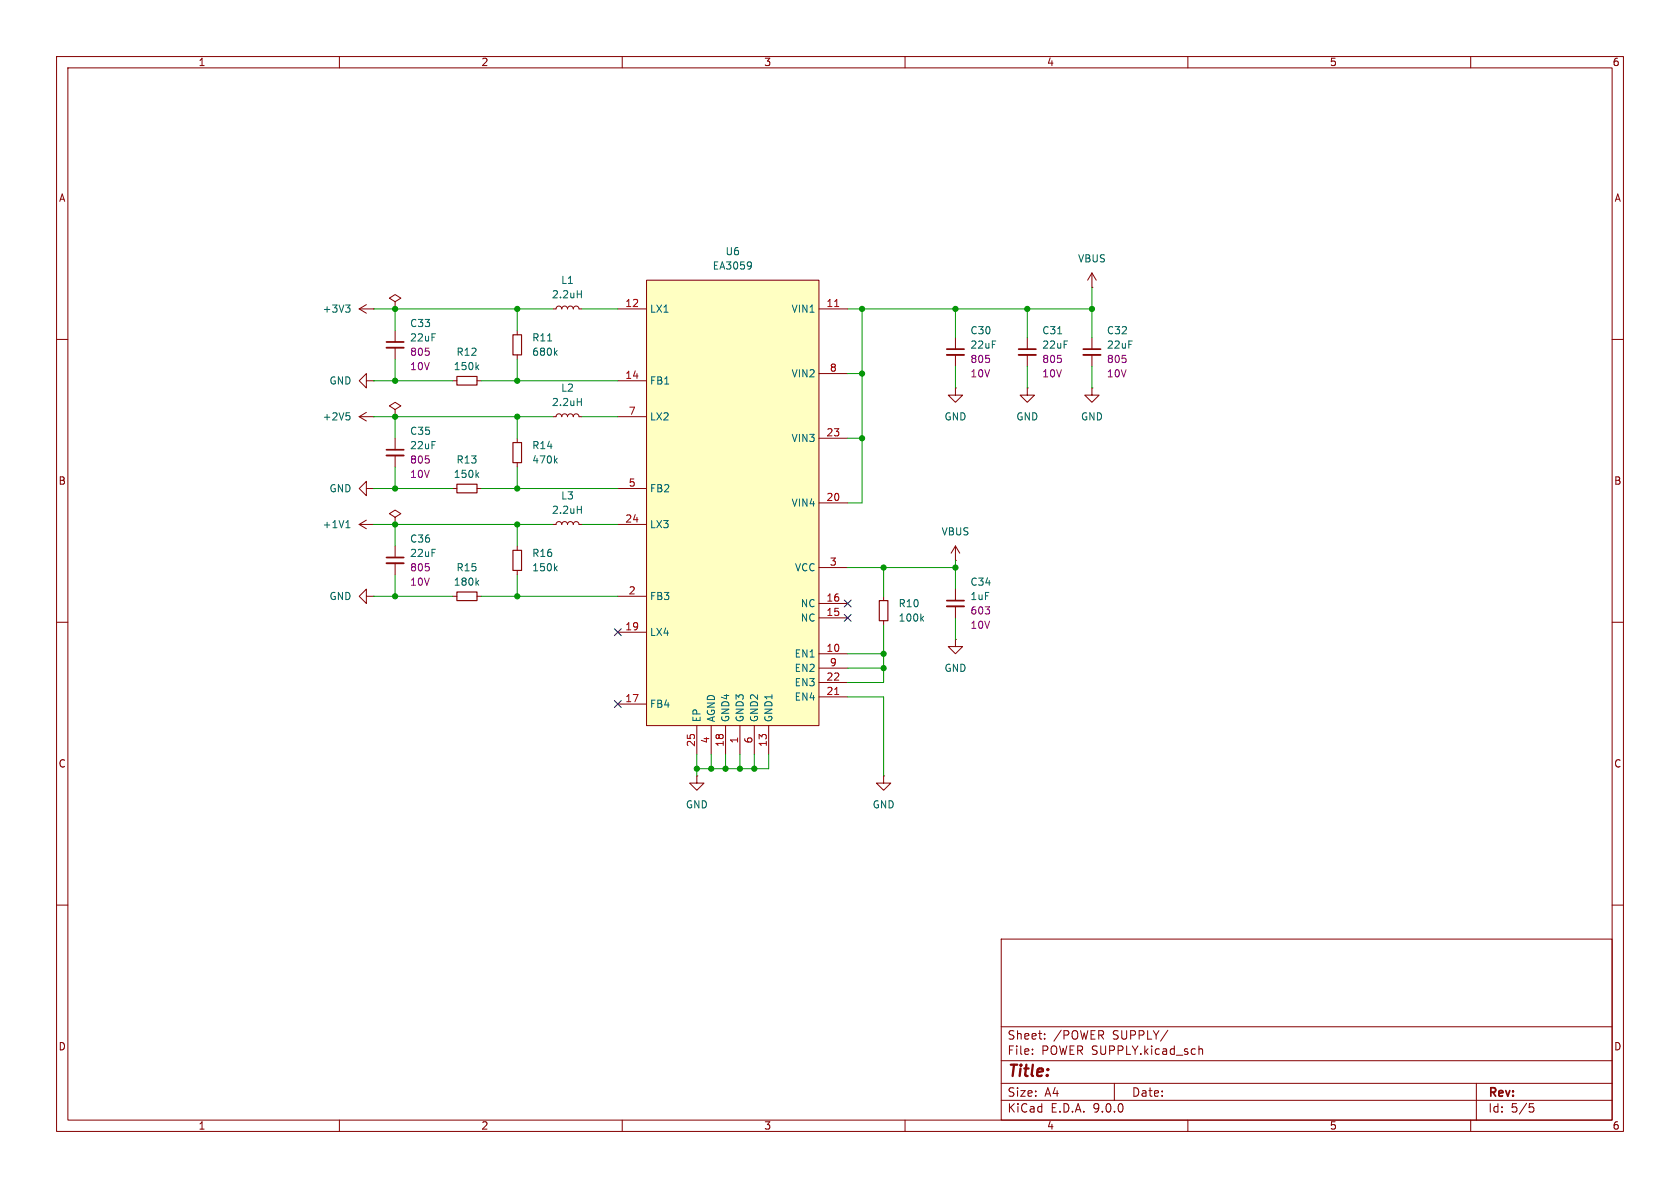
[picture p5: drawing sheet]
<svg xmlns="http://www.w3.org/2000/svg" width="297mm" height="210mm" viewBox="0 0 297 210" stroke-linecap="round" stroke-linejoin="round" font-family="sans-serif">
<g fill="none" stroke="#840000" stroke-width=".18">
<path d="M10 10h277v190h-277zM12 12h273v186h-273zM60 10v2M110 10v2M160 10v2M210 10v2M260 10v2M91.4 58.4v.8M97.8 54.6h.5l.1-.3 .4-.2 .4 .2 .1 .3 .2-.3 .3-.2 .4 .2 .1 .3 .2-.3 .3-.2 .4 .2 .1 .3 .2-.3 .4-.2 .3 .2 .2 .3h.5M168.9 59.7v2M181.6 59.7v2M193 50.8h.1"/>
<path d="M193 48.3v2.5M193 59.7v2M193 48.3l-.7 1.2M193 48.3l.8 1.2M10 60h2M91.4 62.7v.8M97.8 73.7h.5l.1-.4 .4-.1 .4 .1 .1 .4 .2-.4 .3-.1 .4 .1 .1 .4 .2-.4 .3-.1 .4 .1 .1 .4 .2-.4 .4-.1 .3 .1 .2 .4h.5M168.9 68.6v1.3h1.3l-1.3 1.2-1.3-1.2h1.3M168.9 68.6h.1M168.9 62.7v2.1M181.6 68.6v1.3h1.3l-1.3 1.2-1.3-1.2h1.3M181.6 68.6h.1"/>
<path d="M181.6 62.7v2.1M193 68.6v1.3h1.3l-1.3 1.2-1.2-1.2h1.2M193 68.6h.1M193 62.7v2.1M285 60h2M80 86.4h.8M84.3 86.4h.8M168.9 99.1h.1M168.9 96.5v2.6M168.9 96.5l-.8 1.3M168.9 96.5l.8 1.3M10 110h2"/>
<path d="M156.2 105.4v.8M156.2 109.7v.8M168.9 113v1.3h1.3l-1.3 1.3-1.3-1.3h1.3M168.9 113h.1M168.9 104.1v2.1M168.9 107.2v2M285 110h2M123.2 137.2v1.2h1.3l-1.3 1.3-1.3-1.3h1.3M123.2 137.2h.1M156.2 137.2v1.2h1.3l-1.3 1.3-1.3-1.3h1.3M156.2 137.2h.1M10 160h2"/>
<path d="M177 166h108v32h-108zM285 160h2M60 198v2M110 198v2M160 198v2M177 194.5h108M177 191.5h108M177 187.5h108M177 181.5h108M182.5 186.3v.1M182.5 185.5v.1M184.7 183.6v.1"/>
<path d="M184.7 182.8v.1M197 191.5v3M206.5 182.1l-1.3 2M210 198v2M212 184.9v1.5M212 185.5l.2-.1 .3 .1 .1 .9M260 198v2M261 191.5v6.5M270.4 195.1h.7M270.5 195.7h.4l.3 .3-.2 .5-.5 .1"/>
</g>
<path d="M167.4 61.7h3M180.1 61.7h3M191.5 61.7h3.1M167.4 106.2h3" fill="none" stroke="#840000" stroke-width=".3"/>
<path d="M167.4 62.7h3M180.1 62.7h3M191.5 62.7h3.1M167.4 107.2h3" fill="none" stroke="#840000" stroke-width=".33"/>
<path d="M90.7 59.2h1.5v3.5h-1.5zM80.8 85.6h3.5v1.5h-3.5zM155.4 106.2h1.6v3.5h-1.6z" fill="none" stroke="#840000" stroke-width=".2"/>
<path d="M102.1 52h.7M102.8 51.4v1.2M187 59h.7M96.8 60.3h.7M98.1 62.3l.4 .5M98.5 62l-.5 .4M102.1 71h.7M102.8 70.4v1.3M84.3 83.9l.3 .5M84.6 83.6l-.4 .4M162.9 109.3l.4 .5M163.3 109l-.5 .4" fill="none" stroke="#006464" stroke-width=".18"/>
<path d="M114.3 49.5h30.5v78.8h-30.5z" fill="#ffffc2"/>
<g fill="none" stroke="#840000" stroke-width=".18">
<path d="M63.5 54.6h2.5M63.5 54.6l1.3 .8M64.8 53.8l-1.3 .8M66 54.6h.1M69.8 53.3l1.1-.6-1.1-.6-1 .6 1 .6v1.3M69.8 54.6h.1M69.8 58.4v2.1M109.2 54.6h5.1M114.3 49.5h30.5v78.8h-30.5zM144.8 54.6h5.1M63.5 73.7h2.5M63.5 73.7l1.3 .7"/>
<path d="M64.8 67.3v-1.3l-1.3 1.3 1.3 1.3v-1.3h1.2M64.8 72.9l-1.3 .8M66 67.3h.1M66 73.7h.1M69.8 72.4l1.1-.6-1.1-.7-1 .7 1 .6v1.3M69.8 73.7h.1M69.8 61.5v2M69.8 77.5v2M80 67.3h.8M84.3 67.3h.8M91.4 77.5v.7M109.2 67.3h5.1"/>
<path d="M109.2 73.7h5.1M144.8 66h5.1M144.8 77.5h5.1M63.5 92.7h2.5M63.5 92.7l1.3 .8M64.8 86.4v-1.3l-1.3 1.3 1.3 1.2v-1.2h1.2M64.8 91.9l-1.3 .8M66 92.7h.1M66 86.4h.1M69.8 91.4l1.1-.6-1.1-.6-1 .6 1 .6v1.3M69.8 92.7h.1M69.8 80.5v2.1"/>
<path d="M69.8 96.5v2.1M69.8 99.6v2M91.4 81.8v.8M91.4 96.5v.8M97.8 92.7h.5l.1-.3 .4-.2 .4 .2 .1 .3 .2-.3 .3-.2 .4 .2 .1 .3 .2-.3 .3-.2 .4 .2 .1 .3 .2-.3 .4-.2 .3 .2 .2 .3h.5M109.2 86.4h5.1M109.2 92.7h5.1M144.8 88.9h5.1M64.8 105.4v-1.3l-1.3 1.3 1.3 1.3v-1.3h1.2M66 105.4h.1M80 105.4h.8M84.3 105.4h.8"/>
<path d="M91.4 100.8v.8M109.2 105.4h5.1M109.2 111.8h5.1M144.8 100.3h5.1M144.8 106.7h5.1M144.8 109.2h5.1M144.8 115.6h5.1M144.8 118.1h5.1M109.2 124.5h5.1M123.2 128.3v5.1M125.7 128.3v5.1M128.3 128.3v5.1"/>
<path d="M130.8 128.3v5.1M133.3 128.3v5.1M135.9 128.3v5.1M144.8 120.7h5.1M144.8 123.2h5.1"/>
</g>
<path d="M147.6 54.2h.7M147.6 122.8h.7" fill="none" stroke="#a90000" stroke-width=".18"/>
<g fill="none" stroke="#006464" stroke-width=".18">
<path d="M61.1 53.9h.8l-.4 .5M61.6 54.4l.3 .2v.3l-.3 .3M132.7 46.4h.1a1.07 1.07 0 0 1-.1 1M132.8 46.8l-.1 .2M61.2 73h.6M61.6 73.5l.3 .2v.3l-.3 .2M84.3 64.9l.3 .4M84.6 64.5l-.4 .5M61.2 93.3h.7M61.3 92.3l.2-.3v1.3M98.1 81.4l.4 .5M98.5 81l-.5 .5"/>
<path d="M102.1 90.1h.7M102.8 89.5v1.2M84.3 103l.3 .4M84.6 102.6l-.4 .5M98.1 100.4l.4 .5M98.5 100.1l-.5 .4"/>
</g>
<path d="M68.3 60.5h3.1M68.3 79.5h3.1M68.3 98.6h3.1" fill="none" stroke="#840000" stroke-width=".3"/>
<path d="M68.3 61.5h3.1M68.3 80.5h3.1M68.3 99.6h3.1" fill="none" stroke="#840000" stroke-width=".33"/>
<path d="M80.8 66.5h3.5v1.6h-3.5zM90.7 78.2h1.5v3.6h-1.5zM90.7 97.3h1.5v3.5h-1.5zM80.8 104.6h3.5v1.6h-3.5z" fill="none" stroke="#840000" stroke-width=".2"/>
<g fill="none" stroke="#009600" stroke-width=".18">
<path d="M66 54.6h31.8M69.8 54.6v3.8M91.4 54.6v3.8M102.9 54.6h6.3M149.9 54.6h43.1M152.4 54.6v34.3h-2.5M168.9 54.6v5.1M181.6 54.6v5.1M193 50.8v8.9M66 67.3h14M66 73.7h31.8M69.8 63.5v3.8"/>
<path d="M69.8 73.7v3.8M85.1 67.3h24.1M91.4 63.5v3.8M91.4 73.7v3.8M102.9 73.7h6.3M149.9 66h2.5M149.9 77.5h2.5M168.9 64.8v3.8M181.6 64.8v3.8M193 64.8v3.8M66 92.7h31.8M66 86.4h14"/>
<path d="M69.8 82.6v3.8M69.8 92.7v3.8M85.1 86.4h24.1M91.4 82.6v3.8M91.4 92.7v3.8M102.9 92.7h6.3M168.9 99.1v5M66 105.4h14M69.8 101.6v3.8M85.1 105.4h24.1M91.4 101.6v3.8M149.9 115.6h6.3"/>
<path d="M149.9 118.1h6.3M149.9 100.3h19M156.2 100.3v5.1M156.2 110.5v10.2h-6.3M168.9 109.2v3.8M123.2 133.4v3.8M125.7 133.4v2.5M128.3 133.4v2.5M130.8 133.4v2.5M133.3 133.4v2.5M135.9 133.4v2.5h-12.7M149.9 123.2h6.3v14"/>
</g>
<path d="M108.6 111.2l1.2 1.2M109.8 111.2l-1.2 1.2M149.3 106.1l1.2 1.2M149.3 108.6l1.2 1.2M150.5 106.1l-1.2 1.2M150.5 108.6l-1.2 1.2M108.6 123.9l1.2 1.2M109.8 123.9l-1.2 1.2" fill="none" stroke="#000084" stroke-width=".18"/>
<g fill="#009600" stroke="#009600" stroke-width=".18">
<circle cx="193" cy="54.6" r=".46"/>
<circle cx="181.6" cy="54.6" r=".46"/>
<circle cx="168.9" cy="54.6" r=".46"/>
<circle cx="156.2" cy="100.3" r=".46"/>
<circle cx="152.4" cy="66" r=".46"/>
<circle cx="152.4" cy="77.5" r=".46"/>
<circle cx="168.9" cy="100.3" r=".46"/>
<circle cx="156.2" cy="115.6" r=".46"/>
<circle cx="156.2" cy="118.1" r=".46"/>
<circle cx="152.4" cy="54.6" r=".46"/>
<circle cx="130.8" cy="135.9" r=".46"/>
<circle cx="133.3" cy="135.9" r=".46"/>
<circle cx="125.7" cy="135.9" r=".46"/>
<circle cx="128.3" cy="135.9" r=".46"/>
<circle cx="123.2" cy="135.9" r=".46"/>
<circle cx="91.4" cy="54.6" r=".46"/>
<circle cx="69.8" cy="73.7" r=".46"/>
<circle cx="91.4" cy="73.7" r=".46"/>
<circle cx="69.8" cy="54.6" r=".46"/>
<circle cx="69.8" cy="67.3" r=".46"/>
<circle cx="91.4" cy="67.3" r=".46"/>
<circle cx="69.8" cy="92.7" r=".46"/>
<circle cx="69.8" cy="86.4" r=".46"/>
<circle cx="91.4" cy="92.7" r=".46"/>
<circle cx="91.4" cy="86.4" r=".46"/>
<circle cx="91.4" cy="105.4" r=".46"/>
<circle cx="69.8" cy="105.4" r=".46"/>
</g>
<text font-size="2.8" fill="#840000" x="178" y="190.9">Title:</text>
<g font-size="2.1" fill="#840000">
<text x="178" y="184">Sheet:</text>
<text x="186.2" y="184">/POWER</text>
<text x="196.7" y="184">SUPPLY/</text>
<text x="178" y="186.7">File:</text>
<text x="184.1" y="186.7">POWER SUPPLY.kicad_sch</text>
<text x="178" y="196.9">KiCad</text>
<text x="178" y="194.1">Size:</text>
<text x="184.7" y="194.1">A4</text>
<text x="185.7" y="196.9">E.D.A.</text>
<text x="193.3" y="196.9">9.0.0</text>
<text x="200" y="194.1">Date:</text>
<text x="263" y="194.3">Rev:</text>
<text x="263" y="196.9">Id:</text>
<text x="267.1" y="196.9">5/5</text>
</g>
<g font-size="1.8" fill="#840000">
<text x="35" y="11.9">1</text>
<text x="85" y="11.9">2</text>
<text x="135" y="11.9">3</text>
<text x="185" y="11.9">4</text>
<text x="235" y="11.9">5</text>
<text x="285" y="11.9">6</text>
<text x="10.3" y="35.9">A</text>
<text x="285.3" y="35.9">A</text>
<text x="10.3" y="85.9">B</text>
<text x="285.3" y="85.9">B</text>
<text x="10.3" y="135.9">C</text>
<text x="285.3" y="135.9">C</text>
<text x="10.3" y="185.9">D</text>
<text x="285.3" y="185.9">D</text>
<text x="35" y="199.9">1</text>
<text x="85" y="199.9">2</text>
<text x="135" y="199.9">3</text>
<text x="185" y="199.9">4</text>
<text x="235" y="199.9">5</text>
<text x="285" y="199.9">6</text>
</g>
<g font-size="1.8" fill="#006464">
<text x="125.9" y="47.9">EA3059</text>
<text x="128.2" y="45.3">U6</text>
<text x="190.5" y="46.6">VBUS</text>
<text x="97.5" y="52.9">2.2uH</text>
<text x="99.1" y="50.4">L1</text>
<text x="56.9" y="55.5">+3V3</text>
<text x="72.4" y="58">C33</text>
<text x="114.8" y="55.5">LX1</text>
<text x="139.8" y="55.5">VIN1</text>
<text x="171.5" y="59.3">C30</text>
<text x="184.2" y="59.3">C31</text>
<text x="195.6" y="59.3">C32</text>
<text x="72.4" y="60.6">22uF</text>
<text x="80.1" y="65.6">150k</text>
<text x="80.6" y="63.1">R12</text>
<text x="94" y="60.6">R11</text>
<text x="94" y="63.1">680k</text>
<text x="171.5" y="61.8">22uF</text>
<text x="184.2" y="61.8">22uF</text>
<text x="195.6" y="61.8">22uF</text>
<text x="58.1" y="68.2">GND</text>
<text x="97.5" y="72">2.2uH</text>
<text x="99.1" y="69.4">L2</text>
<text x="114.8" y="68.2">FB1</text>
<text x="139.8" y="66.9">VIN2</text>
<text x="56.9" y="74.5">+2V5</text>
<text x="72.4" y="77.1">C35</text>
<text x="114.8" y="74.5">LX2</text>
<text x="166.9" y="74.5">GND</text>
<text x="179.6" y="74.5">GND</text>
<text x="191" y="74.5">GND</text>
<text x="72.4" y="79.6">22uF</text>
<text x="80.6" y="82.1">R13</text>
<text x="94" y="79.6">R14</text>
<text x="94" y="82.1">470k</text>
<text x="139.8" y="78.3">VIN3</text>
<text x="58.1" y="87.2">GND</text>
<text x="80.1" y="84.7">150k</text>
<text x="99.1" y="88.5">L3</text>
<text x="114.8" y="87.2">FB2</text>
<text x="139.8" y="89.8">VIN4</text>
<text x="56.9" y="93.6">+1V1</text>
<text x="97.5" y="91">2.2uH</text>
<text x="114.8" y="93.6">LX3</text>
<text x="166.4" y="94.8">VBUS</text>
<text x="72.4" y="96.1">C36</text>
<text x="72.4" y="98.7">22uF</text>
<text x="80.6" y="101.2">R15</text>
<text x="94" y="98.7">R16</text>
<text x="94" y="101.2">150k</text>
<text x="140.4" y="101.2">VCC</text>
<text x="58.1" y="106.3">GND</text>
<text x="80.1" y="103.7">180k</text>
<text x="114.8" y="106.3">FB3</text>
<text x="141.5" y="107.5">NC</text>
<text x="158.8" y="107.5">R10</text>
<text x="171.5" y="106.3">1uF</text>
<text x="171.5" y="103.7">C34</text>
<text x="114.8" y="112.6">LX4</text>
<text x="141.5" y="110.1">NC</text>
<text x="158.8" y="110.1">100k</text>
<text x="140.4" y="116.4">EN1</text>
<text x="140.4" y="119">EN2</text>
<text x="166.9" y="119">GND</text>
<text x="114.8" y="125.3">FB4</text>
<text x="140.4" y="121.5">EN3</text>
<text x="140.4" y="124.1">EN4</text>
<text x="124.1" y="127.8" transform="rotate(-90 124.1 127.8)">EP</text>
<text x="126.6" y="127.8" transform="rotate(-90 126.6 127.8)">AGND</text>
<text x="129.1" y="127.8" transform="rotate(-90 129.1 127.8)">GND4</text>
<text x="131.7" y="127.8" transform="rotate(-90 131.7 127.8)">GND3</text>
<text x="134.2" y="127.8" transform="rotate(-90 134.2 127.8)">GND2</text>
<text x="136.8" y="127.8" transform="rotate(-90 136.8 127.8)">GND1</text>
<text x="121.2" y="143.1">GND</text>
<text x="154.2" y="143.1">GND</text>
</g>
<g font-size="1.8" fill="#a90000">
<text x="110.4" y="54.4">12</text>
<text x="146" y="54.4">11</text>
<text x="146.6" y="65.8">8</text>
<text x="110.4" y="67.1">14</text>
<text x="111.1" y="73.4">7</text>
<text x="146" y="77.2">23</text>
<text x="111.1" y="86.1">5</text>
<text x="146" y="88.6">20</text>
<text x="110.4" y="92.5">24</text>
<text x="146.6" y="100.1">3</text>
<text x="111.1" y="105.2">2</text>
<text x="146" y="106.4">16</text>
<text x="110.4" y="111.5">19</text>
<text x="146" y="109">15</text>
<text x="146" y="115.3">10</text>
<text x="146.6" y="117.9">9</text>
<text x="110.4" y="124.2">17</text>
<text x="146" y="120.4">22</text>
<text x="146" y="122.9">21</text>
<text x="125.5" y="131.5" transform="rotate(-90 125.5 131.5)">4</text>
<text x="130.6" y="131.5" transform="rotate(-90 130.6 131.5)">1</text>
<text x="133.1" y="131.5" transform="rotate(-90 133.1 131.5)">6</text>
<text x="122.9" y="132.1" transform="rotate(-90 122.9 132.1)">25</text>
<text x="128" y="132.1" transform="rotate(-90 128 132.1)">18</text>
<text x="135.6" y="132.1" transform="rotate(-90 135.6 132.1)">13</text>
</g>
<g font-size="1.8" fill="#840084">
<text x="72.4" y="63.1">805</text>
<text x="72.4" y="65.6">10V</text>
<text x="171.5" y="64.4">805</text>
<text x="184.2" y="64.4">805</text>
<text x="195.6" y="64.4">805</text>
<text x="171.5" y="66.9">10V</text>
<text x="184.2" y="66.9">10V</text>
<text x="195.6" y="66.9">10V</text>
<text x="72.4" y="82.1">805</text>
<text x="72.4" y="84.7">10V</text>
<text x="72.4" y="101.2">805</text>
<text x="72.4" y="103.7">10V</text>
<text x="171.5" y="108.8">603</text>
<text x="171.5" y="111.4">10V</text>
</g>
</svg>
